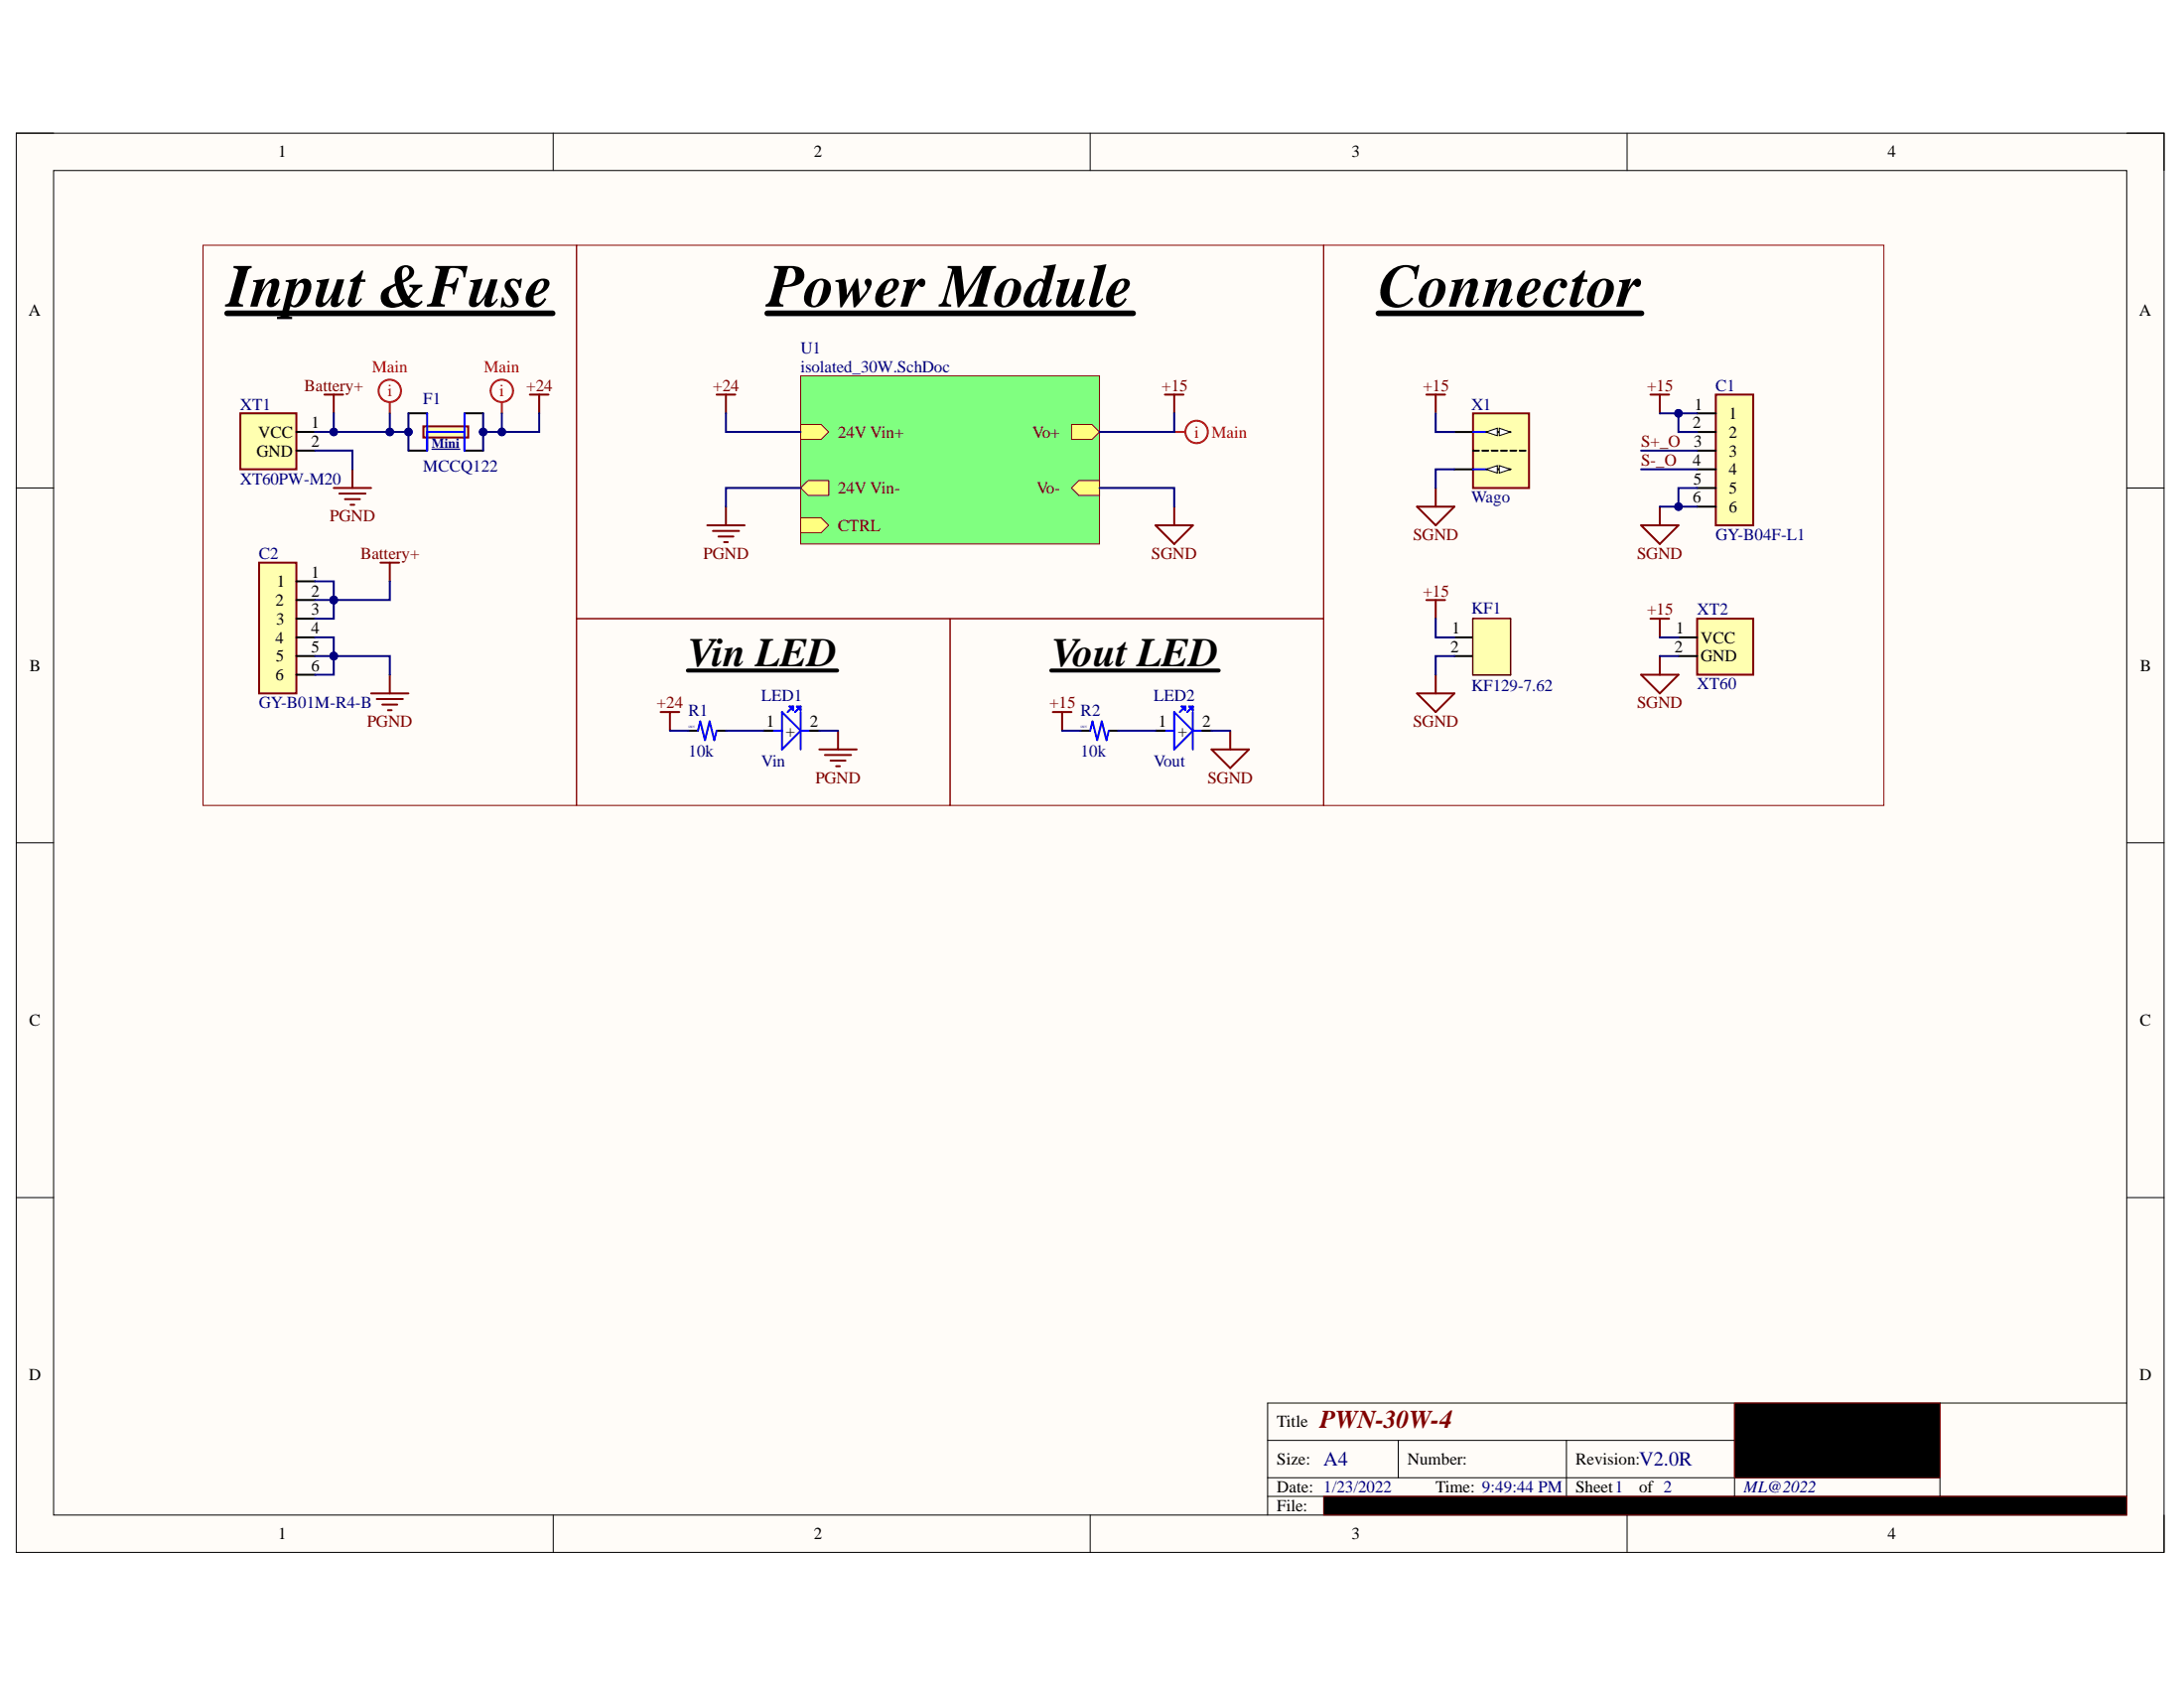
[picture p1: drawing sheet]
<svg xmlns="http://www.w3.org/2000/svg" width="279mm" height="216mm" viewBox="0 0 279 216" stroke-linecap="round" stroke-linejoin="round" font-family="sans-serif">
<path d="M2.1 17h274.7v181.6h-274.7z" fill-rule="evenodd" fill="#fffcf8"/>
<path d="M2.1 17h274.7v181.6h-274.7z" fill="none" stroke="#000" stroke-width=".13"/>
<path d="M6.9 21.8h265.2v172h-265.2z" fill-rule="evenodd" fill="#fffcf8"/>
<g fill="none" stroke="#000" stroke-width=".13">
<path d="M2.1 17h4.8M70.8 17v4.8M139.5 17v4.8M208.2 17v4.8M272.1 17h4.7v4.8M6.9 21.8h265.2v172h-265.2zM2.1 62.4h4.8M272.1 62.4h4.7M2.1 107.8h4.8M272.1 107.8h4.7M2.1 153.2h4.8M272.1 153.2h4.7"/>
<path d="M221.9 179.5v11.9M248.2 179.5v11.9M272.1 179.5h-109.9v14.3M70.8 193.8v4.8M139.5 193.8v4.8M162.2 184.2h59.7M162.2 191.4h109.9M162.2 189h59.7M178.9 184.2v4.8M200.4 184.2v7.2M208.2 193.8v4.8M276.8 193.8v4.8"/>
</g>
<g fill="#000">
<path d="M221.9 179.5h26.3v9.5h-26.3z" fill-rule="evenodd"/>
<path d="M169.3 191.4h102.8v2.4h-102.8z" fill-rule="evenodd"/>
</g>
<path d="M221.9 179.5h26.3v9.5h-26.3zM169.3 191.4h102.8v2.4h-102.8z" fill="none" stroke="#800000" stroke-width=".13"/>
<path d="M102.4 48.1h38.3v21.5h-38.3z" fill-rule="evenodd" fill="#80ff80"/>
<path d="M102.4 48.1h38.3v21.5h-38.3z" fill="none" stroke="#800000" stroke-width=".13"/>
<path d="M102.4 54.3h2.7l.9 .9-.9 1h-2.7z" fill-rule="evenodd" fill="#ffff80"/>
<path d="M102.4 54.3h2.7l.9 .9-.9 1h-2.7z" fill="none" stroke="#800000" stroke-width=".13"/>
<path d="M102.4 62.4l1-.9h2.6v1.9h-2.6z" fill-rule="evenodd" fill="#ffff80"/>
<path d="M102.4 62.4l1-.9h2.6v1.9h-2.6z" fill="none" stroke="#800000" stroke-width=".13"/>
<path d="M137.1 54.3h2.6l1 .9-1 1h-2.6z" fill-rule="evenodd" fill="#ffff80"/>
<path d="M137.1 54.3h2.6l1 .9-1 1h-2.6z" fill="none" stroke="#800000" stroke-width=".13"/>
<path d="M137.1 62.4l.9-.9h2.7v1.9h-2.7z" fill-rule="evenodd" fill="#ffff80"/>
<path d="M137.1 62.4l.9-.9h2.7v1.9h-2.7z" fill="none" stroke="#800000" stroke-width=".13"/>
<path d="M102.4 66.2h2.7l.9 1-.9 .9h-2.7z" fill-rule="evenodd" fill="#ffff80"/>
<path d="M102.4 66.2h2.7l.9 1-.9 .9h-2.7z" fill="none" stroke="#800000" stroke-width=".13"/>
<path d="M91.7 50.5h2.4M92.9 50.5v2.4M149 50.5h2.4M150.2 50.5v2.4M90.5 67.2h4.8M91.2 67.9h3.3M91.9 68.6h1.9M92.6 69.3h.5M92.9 64.8v2.4M147.8 67.2h4.8l-2.4 2.4zM150.2 64.8v2.4" fill="none" stroke="#800000" stroke-width=".25"/>
<path d="M30.7 52.9h7.2v7.1h-7.2z" fill-rule="evenodd" fill="#ffffb0"/>
<path d="M30.7 52.9h7.2v7.1h-7.2zM42.7 62.4h4.8M43.4 63.1h3.4M44.1 63.8h1.9M44.8 64.6h.5M45.1 60v2.4" fill="none" stroke="#800000" stroke-width=".25"/>
<path d="M37.9 55.2h2.4M37.9 57.6h2.4M186.1 81.5h2.3M186.1 83.9h2.3" fill="none" stroke="#000" stroke-width=".25"/>
<path d="M188.4 79.1h4.8v7.2h-4.8z" fill="none" stroke="#5b0f00" stroke-width=".25"/>
<path d="M188.4 79.1h4.8v7.2h-4.8z" fill-rule="evenodd" fill="#ffffb0"/>
<path d="M188.4 79.1h4.8v7.2h-4.8z" fill="none" stroke="#5b0f00" stroke-width=".13"/>
<g fill="none" stroke="#800000" stroke-width=".25">
<path d="M182.5 76.8h2.4M183.7 76.8v2.3M84.5 91.1h2.4M85.7 91.1v2.4M104.8 95.9h4.8M105.5 96.6h3.4M106.3 97.3h1.9M107 98h.4M107.2 93.5v2.4M134.7 91.1h2.4M135.9 91.1v2.4M155 95.9h4.8l-2.4 2.3z"/>
<path d="M157.4 93.5v2.4M181.3 88.7h4.8l-2.4 2.4zM183.7 86.3v2.4"/>
</g>
<g fill="none" stroke="#00f" stroke-width=".25">
<path d="M89.3 93.5l.3-1.2 .6 2.4 .6-2.4 .6 2.4 .3-1.2M97.7 93.5h2.3M100 91.1l2.4 2.4-2.4 2.4zM101 90.4h.5v.4zM101.2 90.6l-.4 .5M102 90.4h.4v.4zM102.2 90.6l-.5 .5M102.4 93.5h2.4M102.4 91.1v4.8M139.5 93.5l.3-1.2 .6 2.4 .6-2.4 .6 2.4 .3-1.2M147.8 93.5h2.4M150.2 91.1l2.4 2.4-2.4 2.4z"/>
<path d="M151.2 90.4h.4v.4zM151.4 90.6l-.5 .5M152.1 90.4h.5v.4zM152.4 90.6l-.5 .5M152.6 93.5h2.4M152.6 91.1v4.8"/>
</g>
<path d="M88.1 93.5h1.2M91.7 93.5h1.2M97.7 93.5h1.1M103.6 93.5h1.2M138.3 93.5h1.2M141.9 93.5h1.1M147.8 93.5h1.2M153.8 93.5h1.2" fill="none" stroke="#000" stroke-width=".25"/>
<path d="M73.8 31.4h95.5v47.7h-95.5zM169.3 31.4h71.7v71.6h-71.7zM73.8 79.1h47.7v23.9h-47.7zM121.5 79.1h47.8v23.9h-47.8z" fill="none" stroke="#800000" stroke-width=".13"/>
<path d="M188.4 52.9h7.2v9.5h-7.2z" fill-rule="evenodd" fill="#ffffb0"/>
<path d="M188.4 52.9h7.2v9.5h-7.2z" fill="none" stroke="#800000" stroke-width=".25"/>
<path d="M186.1 55.3h2.3M190.8 55.3h2.4M186.1 60h2.3" fill="none" stroke="#000" stroke-width=".25"/>
<path d="M188.4 55.3h2.4M188.4 60h2.4" fill="none" stroke="#00f" stroke-width=".25"/>
<path d="M191.8 54.8l1.4 .5-1.4 .4z" fill="#f8fcff"/>
<path d="M191.8 54.8l1.4 .5-1.4 .4z" fill="none" stroke="#000" stroke-width=".13"/>
<path d="M190.1 55.3l1.5-.5v.9z" fill="#f8fcff"/>
<path d="M190.1 55.3l1.5-.5v.9z" fill="none" stroke="#000" stroke-width=".13"/>
<path d="M190.8 60h2.4" fill="none" stroke="#000" stroke-width=".25"/>
<path d="M191.8 59.6l1.4 .4-1.4 .5z" fill="#f8fcff"/>
<path d="M191.8 59.6l1.4 .4-1.4 .5z" fill="none" stroke="#000" stroke-width=".13"/>
<path d="M190.1 60l1.5-.4v.9z" fill="#f8fcff"/>
<path d="M190.1 60l1.5-.4v.9z" fill="none" stroke="#000" stroke-width=".13"/>
<path d="M188.4 57.6h.8M189.6 57.6h.8M190.8 57.6h.8M192 57.6h.8M193.2 57.6h.8M194.4 57.6h.8" fill="none" stroke="#000" stroke-width=".25"/>
<path d="M41.5 50.5h2.4M42.7 50.5v2.4M67.8 50.5h2.4M69 50.5v2.4M182.5 50.5h2.4M183.7 50.5v2.4M181.3 64.8h4.8l-2.4 2.4zM183.7 62.4v2.4" fill="none" stroke="#800000" stroke-width=".25"/>
<g fill="none" stroke="#f00" stroke-width=".25">
<path d="M49.9 51.4v1.5M64.2 51.4v1.5"/>
<circle cx="49.9" cy="50" r="1.43"/>
<circle cx="64.2" cy="50" r="1.43"/>
</g>
<path d="M26 31.4h47.8v71.6h-47.8z" fill="none" stroke="#800000" stroke-width=".13"/>
<path d="M29.1 40.1h41.6M98.1 40.1h46.9M176.3 40.1h33.7" fill="none" stroke="#000" stroke-width=".72"/>
<path d="M88 85.8h19.1M134.5 85.8h21.4" fill="none" stroke="#000" stroke-width=".51"/>
<path d="M219.5 50.5h4.8v16.7h-4.8z" fill-rule="evenodd" fill="#ffffb0"/>
<path d="M211.1 50.5h2.4M212.3 50.5v2.4M219.5 50.5h4.8v16.7h-4.8zM209.9 67.2h4.8l-2.4 2.4zM212.3 64.8v2.4" fill="none" stroke="#800000" stroke-width=".25"/>
<path d="M217.1 52.9h2.4M217.1 55.3h2.4M217.1 57.6h2.4M217.1 60h2.4M217.1 62.4h2.4M217.1 64.8h2.4" fill="none" stroke="#000" stroke-width=".25"/>
<path d="M33.1 72h4.8v16.7h-4.8z" fill-rule="evenodd" fill="#ffffb0"/>
<path d="M33.1 72h4.8v16.7h-4.8zM48.7 72h2.4M49.9 72v2.4M47.5 88.7h4.8M48.2 89.4h3.3M48.9 90.1h1.9M49.6 90.8h.5M49.9 86.3v2.4" fill="none" stroke="#800000" stroke-width=".25"/>
<path d="M37.9 74.4h2.4M37.9 76.7h2.4M37.9 79.1h2.4M37.9 81.5h2.4M37.9 83.9h2.4M37.9 86.3h2.4" fill="none" stroke="#000" stroke-width=".25"/>
<g fill="none" stroke="#f00" stroke-width=".25">
<path d="M150.2 55.2h1.4"/>
<circle cx="153.1" cy="55.2" r="1.43"/>
</g>
<path d="M217.1 79.1h7.2v7.2h-7.2z" fill-rule="evenodd" fill="#ffffb0"/>
<path d="M211.1 79.1h2.4M212.3 79.1v2.4M217.1 79.1h7.2v7.2h-7.2zM209.9 86.3h4.8l-2.4 2.4zM212.3 83.9v2.4" fill="none" stroke="#800000" stroke-width=".25"/>
<path d="M214.7 81.5h2.4M214.7 83.9h2.4" fill="none" stroke="#000" stroke-width=".25"/>
<path d="M54.2 54.5h5.7v1.5h-5.7z" fill-rule="evenodd" fill="#ffffb0"/>
<path d="M54.2 54.5h5.7v1.5h-5.7z" fill="none" stroke="#800000" stroke-width=".25"/>
<path d="M52.3 57.6h2.3M52.3 52.9h2.3M59.4 57.6h2.4M59.4 52.9h2.4" fill="none" stroke="#000" stroke-width=".25"/>
<path d="M54.6 52.9v4.7M54.6 55.2h4.8M59.4 52.9v4.7" fill="none" stroke="#00f" stroke-width=".25"/>
<path d="M55.3 57.5h3.5" fill="none" stroke="#000080" stroke-width=".17"/>
<g fill="none" stroke="#000080" stroke-width=".25">
<path d="M40.3 57.6h4.8v2.4M61.8 52.9v4.7M150.2 52.9v2.3h-9.5M183.7 52.9v2.4h2.4M102.4 62.4h-9.5v2.4M140.7 62.4h9.5v2.4M183.7 79.1v2.4h2.4M186.1 60h-2.4v2.4M85.7 93.5h2.4M92.9 93.5h4.8M104.8 93.5h2.4M135.9 93.5h2.4"/>
<path d="M143 93.5h4.8M155 93.5h2.4M186.1 83.9h-2.4v2.4"/>
</g>
<circle cx="61.8" cy="55.2" r=".48" fill="#000080"/>
<circle cx="61.8" cy="55.2" r=".48" fill="none" stroke="#000080" stroke-width=".13"/>
<path d="M40.3 55.2h12v2.4" fill="none" stroke="#000080" stroke-width=".25"/>
<circle cx="42.7" cy="55.2" r=".48" fill="#000080"/>
<circle cx="42.7" cy="55.2" r=".48" fill="none" stroke="#000080" stroke-width=".13"/>
<circle cx="49.9" cy="55.2" r=".48" fill="#000080"/>
<circle cx="49.9" cy="55.2" r=".48" fill="none" stroke="#000080" stroke-width=".13"/>
<circle cx="52.3" cy="55.2" r=".48" fill="#000080"/>
<circle cx="52.3" cy="55.2" r=".48" fill="none" stroke="#000080" stroke-width=".13"/>
<path d="M49.9 52.9v2.3" fill="none" stroke="#000080" stroke-width=".25"/>
<circle cx="49.9" cy="55.2" r=".48" fill="#000080"/>
<circle cx="49.9" cy="55.2" r=".48" fill="none" stroke="#000080" stroke-width=".13"/>
<path d="M52.3 52.9v2.3" fill="none" stroke="#000080" stroke-width=".25"/>
<circle cx="52.3" cy="55.2" r=".48" fill="#000080"/>
<circle cx="52.3" cy="55.2" r=".48" fill="none" stroke="#000080" stroke-width=".13"/>
<path d="M42.7 52.9v2.3" fill="none" stroke="#000080" stroke-width=".25"/>
<circle cx="42.7" cy="55.2" r=".48" fill="#000080"/>
<circle cx="42.7" cy="55.2" r=".48" fill="none" stroke="#000080" stroke-width=".13"/>
<path d="M69 52.9v2.3h-7.2M92.9 52.9v2.3h9.5" fill="none" stroke="#000080" stroke-width=".25"/>
<circle cx="61.8" cy="55.2" r=".48" fill="#000080"/>
<circle cx="61.8" cy="55.2" r=".48" fill="none" stroke="#000080" stroke-width=".13"/>
<circle cx="64.2" cy="55.2" r=".48" fill="#000080"/>
<circle cx="64.2" cy="55.2" r=".48" fill="none" stroke="#000080" stroke-width=".13"/>
<path d="M64.2 52.9v2.3" fill="none" stroke="#000080" stroke-width=".25"/>
<circle cx="64.2" cy="55.2" r=".48" fill="#000080"/>
<circle cx="64.2" cy="55.2" r=".48" fill="none" stroke="#000080" stroke-width=".13"/>
<path d="M217.1 62.4h-2.4v2.4h-2.4" fill="none" stroke="#000080" stroke-width=".25"/>
<circle cx="214.7" cy="64.8" r=".48" fill="#000080"/>
<circle cx="214.7" cy="64.8" r=".48" fill="none" stroke="#000080" stroke-width=".13"/>
<path d="M214.7 64.8h2.4" fill="none" stroke="#000080" stroke-width=".25"/>
<circle cx="214.7" cy="64.8" r=".48" fill="#000080"/>
<circle cx="214.7" cy="64.8" r=".48" fill="none" stroke="#000080" stroke-width=".13"/>
<path d="M214.7 52.9h2.4" fill="none" stroke="#000080" stroke-width=".25"/>
<circle cx="214.7" cy="52.9" r=".48" fill="#000080"/>
<circle cx="214.7" cy="52.9" r=".48" fill="none" stroke="#000080" stroke-width=".13"/>
<path d="M209.9 57.6h7.2M212.3 52.9h2.4v2.4h2.4" fill="none" stroke="#000080" stroke-width=".25"/>
<circle cx="214.7" cy="52.9" r=".48" fill="#000080"/>
<circle cx="214.7" cy="52.9" r=".48" fill="none" stroke="#000080" stroke-width=".13"/>
<path d="M49.9 74.4v2.3h-7.2M209.9 60h7.2" fill="none" stroke="#000080" stroke-width=".25"/>
<circle cx="42.7" cy="76.7" r=".48" fill="#000080"/>
<circle cx="42.7" cy="76.7" r=".48" fill="none" stroke="#000080" stroke-width=".13"/>
<path d="M40.3 74.4h2.4v2.3M212.3 81.5h2.4M212.3 83.9h2.4" fill="none" stroke="#000080" stroke-width=".25"/>
<circle cx="42.7" cy="76.7" r=".48" fill="#000080"/>
<circle cx="42.7" cy="76.7" r=".48" fill="none" stroke="#000080" stroke-width=".13"/>
<path d="M40.3 76.7h2.4" fill="none" stroke="#000080" stroke-width=".25"/>
<circle cx="42.7" cy="76.7" r=".48" fill="#000080"/>
<circle cx="42.7" cy="76.7" r=".48" fill="none" stroke="#000080" stroke-width=".13"/>
<path d="M42.7 76.7v2.4h-2.4" fill="none" stroke="#000080" stroke-width=".25"/>
<circle cx="42.7" cy="76.7" r=".48" fill="#000080"/>
<circle cx="42.7" cy="76.7" r=".48" fill="none" stroke="#000080" stroke-width=".13"/>
<path d="M42.7 83.9h7.2v2.4" fill="none" stroke="#000080" stroke-width=".25"/>
<circle cx="42.7" cy="83.9" r=".48" fill="#000080"/>
<circle cx="42.7" cy="83.9" r=".48" fill="none" stroke="#000080" stroke-width=".13"/>
<path d="M40.3 83.9h2.4" fill="none" stroke="#000080" stroke-width=".25"/>
<circle cx="42.7" cy="83.9" r=".48" fill="#000080"/>
<circle cx="42.7" cy="83.9" r=".48" fill="none" stroke="#000080" stroke-width=".13"/>
<path d="M42.7 83.9v2.4h-2.4" fill="none" stroke="#000080" stroke-width=".25"/>
<circle cx="42.7" cy="83.9" r=".48" fill="#000080"/>
<circle cx="42.7" cy="83.9" r=".48" fill="none" stroke="#000080" stroke-width=".13"/>
<path d="M40.3 81.5h2.4v2.4" fill="none" stroke="#000080" stroke-width=".25"/>
<circle cx="42.7" cy="83.9" r=".48" fill="#000080"/>
<circle cx="42.7" cy="83.9" r=".48" fill="none" stroke="#000080" stroke-width=".13"/>
<g font-size="7.8">
<text x="29" y="39.2">Input &amp;Fuse</text>
<text x="98.1" y="39.2">Power Module</text>
<text x="176.3" y="39.2">Connector</text>
</g>
<g font-size="5.2">
<text x="88" y="85.2">Vin LED</text>
<text x="134.5" y="85.2">Vout LED</text>
</g>
<text font-size="3.3" fill="#800000" x="168.9" y="182.6">PWN-30W-4</text>
<g font-size="2.6" fill="#000080">
<text x="169.3" y="187.5">A4</text>
<text x="209.7" y="187.5">V2.0R</text>
</g>
<g font-size="2.2">
<text x="35.6" y="20.1">1</text>
<text x="104.1" y="20.1">2</text>
<text x="172.9" y="20.1">3</text>
<text x="241.5" y="20.1">4</text>
<text x="3.7" y="40.4">A</text>
<text x="273.7" y="40.4">A</text>
<text x="216.8" y="52.4">1</text>
<text x="221.2" y="53.6">1</text>
<text x="32.8" y="58.4">GND</text>
<text x="33.1" y="56">VCC</text>
<text x="39.8" y="54.8">1</text>
<text x="39.8" y="57.2">2</text>
<text x="216.6" y="54.8">2</text>
<text x="216.6" y="59.5">4</text>
<text x="216.7" y="57.2">3</text>
<text x="221.2" y="56">2</text>
<text x="221.2" y="58.4">3</text>
<text x="216.6" y="64.3">6</text>
<text x="216.7" y="62">5</text>
<text x="221.2" y="60.7">4</text>
<text x="221.2" y="63.1">5</text>
<text x="221.2" y="65.5">6</text>
<text x="35.3" y="77.5">2</text>
<text x="35.4" y="75.1">1</text>
<text x="39.8" y="73.9">1</text>
<text x="39.8" y="76.3">2</text>
<text x="35.3" y="82.2">4</text>
<text x="35.3" y="79.9">3</text>
<text x="39.8" y="78.6">3</text>
<text x="39.8" y="81.1">4</text>
<text x="39.8" y="83.4">5</text>
<text x="185.6" y="83.4">2</text>
<text x="185.7" y="81.1">1</text>
<text x="214.2" y="83.4">2</text>
<text x="214.4" y="81.1">1</text>
<text x="217.6" y="82.2">VCC</text>
<text x="3.8" y="85.8">B</text>
<text x="35.3" y="87">6</text>
<text x="35.3" y="84.6">5</text>
<text x="39.8" y="85.8">6</text>
<text x="217.6" y="84.6">GND</text>
<text x="273.8" y="85.8">B</text>
<text x="98" y="93">1</text>
<text x="100.5" y="94.2">+</text>
<text x="103.6" y="93">2</text>
<text x="148.2" y="93">1</text>
<text x="150.7" y="94.2">+</text>
<text x="153.8" y="93">2</text>
<text x="3.8" y="131.2">C</text>
<text x="273.8" y="131.2">C</text>
<text x="3.7" y="176.6">D</text>
<text x="273.7" y="176.6">D</text>
<text x="163.4" y="182.5">Title</text>
<text x="163.4" y="187.3">Size:</text>
<text x="163.4" y="190.9">Date: 1/23/2022</text>
<text x="180.1" y="187.3">Number:</text>
<text x="183.6" y="190.9">Time: 9:49:44 PM</text>
<text x="201.6" y="187.3">Revision:</text>
<text x="201.6" y="190.9">Sheet1</text>
<text x="209.7" y="190.9">of 2</text>
<text x="35.6" y="196.9">1</text>
<text x="104.1" y="196.9">2</text>
<text x="163.4" y="193.3">File:</text>
<text x="172.9" y="196.9">3</text>
<text x="241.5" y="196.9">4</text>
</g>
<g font-size="2.2" fill="#f00">
<text x="47.6" y="47.6">Main</text>
<text x="61.9" y="47.6">Main</text>
<text x="49.6" y="50.7">i</text>
<text x="63.9" y="50.7">i</text>
<text x="152.8" y="56">i</text>
<text x="155" y="56">Main</text>
</g>
<g font-size="2.2" fill="#000080">
<text x="102.4" y="45.2">U1</text>
<text x="102.4" y="47.6">isolated_30W.SchDoc</text>
<text x="30.7" y="52.4">XT1</text>
<text x="54.1" y="51.7">F1</text>
<text x="188.2" y="52.4">X1</text>
<text x="219.5" y="50">C1</text>
<text x="30.7" y="62">XT60PW-M20</text>
<text x="54.1" y="60.3">MCCQ122</text>
<text x="188.2" y="64.3">Wago</text>
<text x="33.1" y="71.5">C2</text>
<text x="219.5" y="69.1">GY-B04F-L1</text>
<text x="188.2" y="78.4">KF1</text>
<text x="217.1" y="78.6">XT2</text>
<text x="97.4" y="89.6">LED1</text>
<text x="147.6" y="89.6">LED2</text>
<text x="188.2" y="88.4">KF129-7.62</text>
<text x="217.1" y="88.2">XT60</text>
<text x="33.1" y="90.6">GY-B01M-R4-B</text>
<text x="88.1" y="91.6">R1</text>
<text x="138.3" y="91.6">R2</text>
<text x="88.1" y="96.8">10k</text>
<text x="97.4" y="98">Vin</text>
<text x="138.3" y="96.8">10k</text>
<text x="147.6" y="98">Vout</text>
<text x="223.1" y="190.9">ML@2022</text>
</g>
<g font-size="2.2" fill="#800000">
<text x="38.9" y="50">Battery+</text>
<text x="67.3" y="50">+24</text>
<text x="91.2" y="50">+24</text>
<text x="148.6" y="50">+15</text>
<text x="182" y="50">+15</text>
<text x="210.7" y="50">+15</text>
<text x="107.2" y="56">24V Vin+</text>
<text x="132" y="56">Vo+</text>
<text x="209.9" y="57.2">S+_O</text>
<text x="209.9" y="59.5">S-_O</text>
<text x="107.2" y="63.1">24V Vin-</text>
<text x="132.6" y="63.1">Vo-</text>
<text x="42.2" y="66.7">PGND</text>
<text x="46.1" y="71.5">Battery+</text>
<text x="90" y="71.5">PGND</text>
<text x="107.2" y="67.9">CTRL</text>
<text x="147.3" y="71.5">SGND</text>
<text x="180.8" y="69.1">SGND</text>
<text x="209.4" y="71.5">SGND</text>
<text x="182" y="76.3">+15</text>
<text x="210.7" y="78.6">+15</text>
<text x="47" y="93">PGND</text>
<text x="84" y="90.6">+24</text>
<text x="134.2" y="90.6">+15</text>
<text x="180.8" y="93">SGND</text>
<text x="209.4" y="90.6">SGND</text>
<text x="104.3" y="100.1">PGND</text>
<text x="154.5" y="100.1">SGND</text>
</g>
<text font-size="1.7" fill="#000080" x="55.2" y="57.3">Mini</text>
<g font-size=".4" fill="#00f">
<text x="88.1" y="93.1">0805</text>
<text x="138.3" y="93.1">0805</text>
</g>
</svg>
